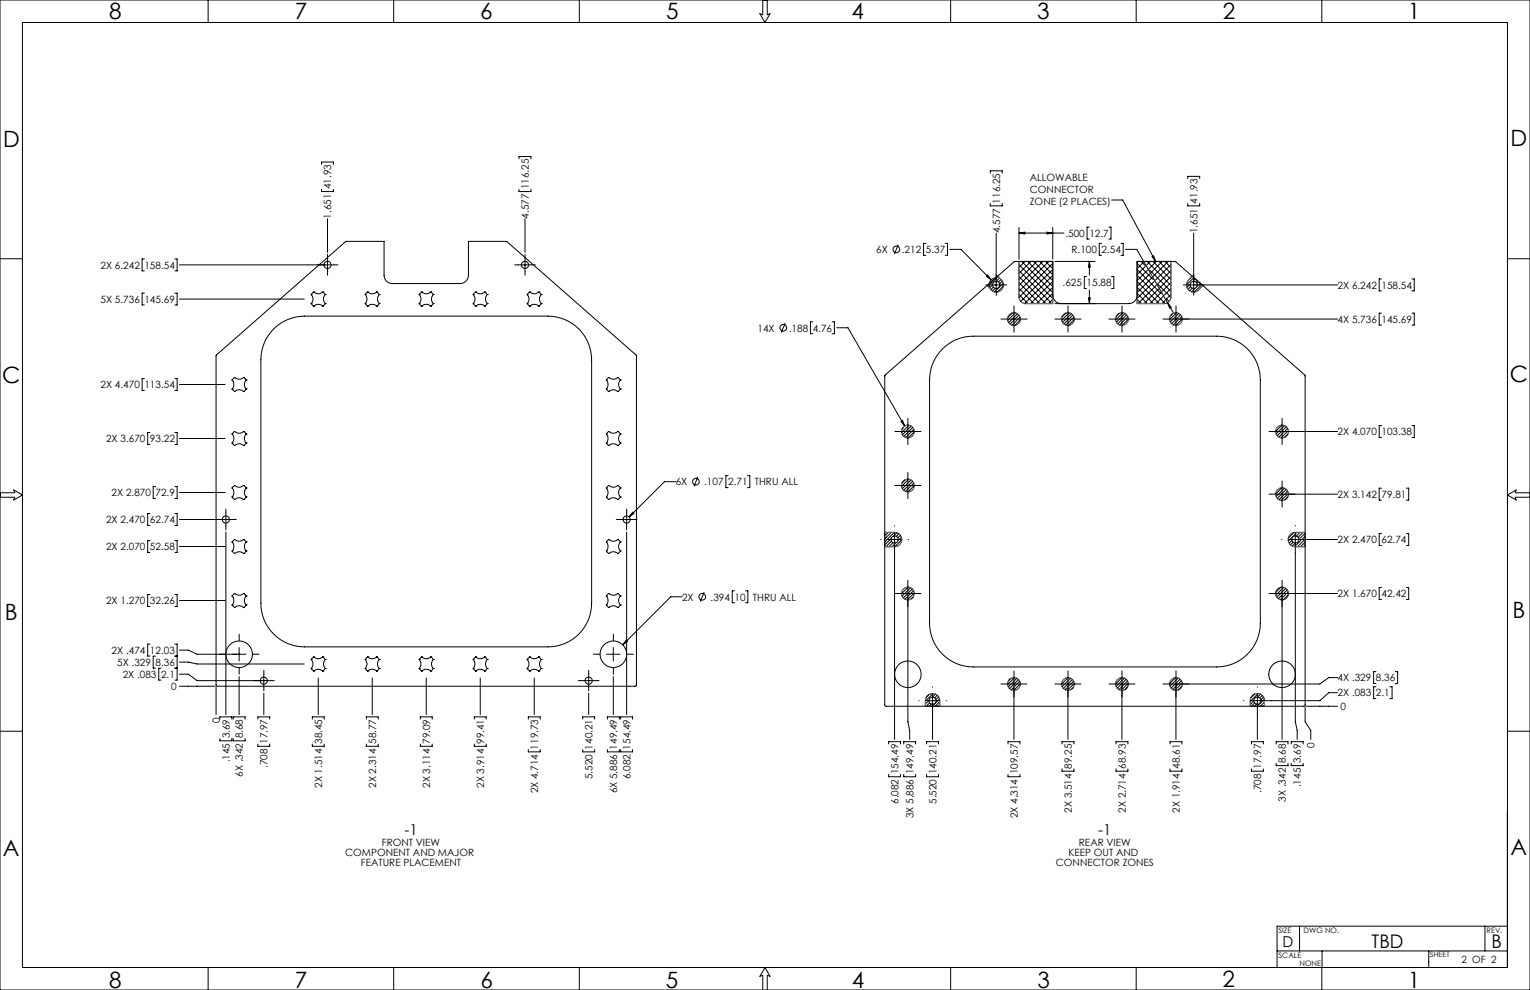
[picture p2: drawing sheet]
<svg xmlns="http://www.w3.org/2000/svg" width="864mm" height="559mm" viewBox="0 0 864 559" stroke-linecap="round" stroke-linejoin="round" font-family="sans-serif">
<g fill="none" stroke="#000" stroke-width=".56">
<path d="M117 0v13M222 0v13M327 0v13M431 0v8h-2l3 5 3-5h-2v-8M537 0v13M641 0v13M746 0v13M0 0h864v559h-864zM13 13h838v533h-838zM182 93v-2h6v2M293 90v-2h7v2M559 98v-2h7v2"/>
<path d="M182 107v1h6v-1M293 107v1h7v-1M559 115v1h7v-1M627 113h7l18 35M670 101v-1h7v1M670 115v1h7v-1M185 124v18M296 124v18M507 138l-2 5M523 137h-2v7h2M534 137h1v7h-1M562 132v33"/>
<path d="M575 128v18M575 132h26M575 132l3-1v1zM591 131l3 1h-3zM594 128v18M615 128h-1v7h1M622 137h-2v7h2M626 128h1v7h-1M633 137h1v7h-1M674 132v33M0 146h13M81 146h-1v7h1"/>
<path d="M99 146h1v7h-1M185 146v7M189 150h-88M293 150h7M296 146v7M536 141h6l17 17M557 155l2 3-2-2zM562 158l-4 4M562 157a4 4 0 0 0-3 5M563 156l2 2a4 4 0 0 1 0 6 4 4 0 0 1-6-1M563 156v1M564 157l-1 1"/>
<path d="M565 158l-1 1M566 159l-2 1M566 160l-5 5M575 148v20a4 4 0 0 0 4 3h15v-23h-22l-73 64 1 186 236 1 1-1v-186l-73-64h-22v23h15a4 4 0 0 0 4-3v-20M575 160l12 11M575 156l15 15M575 153l19 18M575 149l19 19M577 148l17 17M579 148l-4 3M580 148l14 14M582 148l-7 6"/>
<path d="M583 148l11 10M585 148l-10 10M587 148l7 7M589 148l-14 13M590 148l4 4M592 148l-17 16M594 148h.1M594 155l-16 16M594 159l-12 12M594 149l-19 19M594 152l-18 18M595 148h23"/>
<path d="M613 156h-1v7h1M615 148v7M615 148v3h-1zM627 156h2v7h-2M635 141h7l20 35M642 159l12 12M642 155l16 16M642 152l13 14M642 149l9 9M643 148h-1M644 148l2 2M645 148l-3 4"/>
<path d="M647 150l-5 5M647 148l14 13M648 152l-6 6M649 152l12 12M649 155l-7 7M649 148l-2 2M650 157l-8 8M650 145l1-1 1 4zM651 148l10 10M651 159l-9 9M653 148l-4 4M654 148l7 6"/>
<path d="M656 148l-6 6M658 148l3 3M659 148l-8 8M661 148h.1M661 149l-9 9M661 153l-8 7M661 156l-6 6M661 160l-5 5M673 156l-2 2a4 4 0 0 0 0 6 4 4 0 0 0 6-1l2-2M673 156l-2 2M673 157l-3 4M675 157l-1 1"/>
<path d="M676 158l-1 1M677 159l-1 1M677 160h.1M780 157h-2v7h2M797 157h1v7h-1M851 146h13M81 165h-1v7h1M99 165h1v7h-1M101 169h71M176 171l1 2M176 171h.1M176 166a4 4 0 0 1 0 5"/>
<path d="M176 166h.1M177 173a4 4 0 0 1 5 0M177 173h.1M177 165l-1 1M177 165h.1M177 165a4 4 0 0 0 5 0M182 173h.1M182 165h.1M182 165l2 1M184 171h.1M184 171l-2 2M184 166h.1"/>
<path d="M184 166a4 4 0 0 0 0 5M206 171l2 2M206 171h.1M206 166a4 4 0 0 1 0 5M206 166h.1M208 173a4 4 0 0 1 5 0M208 173h.1M208 165l-2 1M208 165h.1M208 165a4 4 0 0 0 5 0M213 173h.1M213 165h.1"/>
<path d="M213 165l1 1M214 171h.1M214 171l-1 2M214 166h.1M214 166a4 4 0 0 0 0 5M237 171l1 2M237 171h.1M237 166a4 4 0 0 1 0 5M237 166h.1M238 173a4 4 0 0 1 5 0M238 173h.1M238 165l-1 1"/>
<path d="M238 165h.1M238 165a4 4 0 0 0 5 0M243 173h.1M243 165h.1M243 165l2 1M245 171h.1M245 171l-2 2M245 166h.1M245 166a4 4 0 0 0 0 5M267 171l2 2M267 171h.1M267 166a4 4 0 0 1 0 5"/>
<path d="M267 166h.1M269 173a4 4 0 0 1 5 0M269 173h.1M269 165l-2 1M269 165h.1M269 165a4 4 0 0 0 5 0M274 173h.1M274 165h.1M274 165l1 1M275 171h.1M275 171l-1 2M275 166h.1"/>
<path d="M275 166a4 4 0 0 0 0 5M298 171l1 2M298 171h.1M298 166a4 4 0 0 1 0 5M298 166h.1M299 173a4 4 0 0 1 5 0M299 173h.1M299 165l-1 1M299 165h.1M299 165a4 4 0 0 0 5 0M304 173h.1M304 165h.1"/>
<path d="M304 165l2 1M306 171h.1M306 171l-2 2M306 166h.1M306 166a4 4 0 0 0 0 5M557 161l2 2M558 161h8M560 161l-2 2M561 162l-2 1M562 163l-2 1M566 162l-3 3M571 177l-2 2"/>
<path d="M572 176v8M573 177l-4 4M574 177l-5 5M575 178l-5 5M575 166l5 5M575 163l9 8M576 179l-5 5M594 162l-9 9M594 166l-6 5M594 169l-2 2M594 167a5 5 0 0 0 5 4M602 177l-3 2"/>
<path d="M603 176v8M603 177l-4 4M605 177l-5 5M606 178l-5 5M606 179l-4 4M614 168h1v3zM615 164v7M632 177l-2 2M633 176v8M634 177l-4 4M635 177l-5 5M636 178l-5 5"/>
<path d="M637 179l-5 4M642 169l2 2M642 166l6 5M642 162l9 9M642 167a5 5 0 0 1-5 4h-42M653 161l-11 10M654 160l7 8M654 163l-8 8M655 165l-6 6M656 167l-4 4M658 170l-2 1M658 168l2 2"/>
<path d="M659 171l2 2-1 1zM661 163l-4 4M661 166l-3 3M662 177l-1 1M664 176v8M664 177l-4 3M665 177l-4 5M666 178l-5 5M667 179l-1 1M670 161h85M672 160l-2 2M672 162l-1 1"/>
<path d="M673 163l-2 1M675 163l-2 2M676 161v1M678 161l-4 4M780 177h-2v6h2M797 177h1v6h-1M154 186a25 25 0 0 1 18-8h137a25 25 0 0 1 25 25v137a25 25 0 0 1-25 25h-137a25 25 0 0 1-25-25v-137a25 25 0 0 1 7-17zM443 182l-2 6M459 182h-2v6h2M470 182h1v6h-1M472 185h7l32 55M532 197a25 25 0 0 1 17-7h138a25 25 0 0 1 24 24v138a25 25 0 0 1-24 24h-138a25 25 0 0 1-24-24v-138a25 25 0 0 1 7-17z"/>
<path d="M569 180h7M576 181l-3 3M599 180h8M606 180l-3 4M629 180h8M637 180l-4 4M665 181l-3 2M667 181l-3 3M755 180h-95M81 214h-1v6h1M99 214h1v6h-1M101 217h26"/>
<path d="M122 200l73-64h22v19a5 5 0 0 0 5 5h38a5 5 0 0 0 4-5v-19h22l73 65v186h-237zM131 220l1 1M131 220h.1M131 214a4 4 0 0 1 0 6M131 214h.1M132 213l-1 1M132 213h.1M132 213a4 4 0 0 0 6 0M138 213h.1M138 213l1 1M139 220h.1M139 220l-1 1"/>
<path d="M139 214h.1M139 214a4 4 0 0 0 0 6M342 214h.1M342 220l2 1M342 220h.1M342 214a4 4 0 0 1 0 6M344 213l-2 1M344 213h.1M344 213a4 4 0 0 0 5 0M349 213h.1M349 213l1 1M350 214h.1"/>
<path d="M350 214a4 4 0 0 0 0 6M350 220h.1M350 220l-1 1M132 221h.1M132 221a4 4 0 0 1 6 0M138 221h.1M344 221h.1M344 221a4 4 0 0 1 5 0M349 221h.1M509 238v-1l2 3zM512 240v7M724 240l-4 3"/>
<path d="M724 240v7M85 244h-2v7h2M99 244h1v7h-1M101 248h26M131 250l1 1M131 250h.1M131 245a4 4 0 0 1 0 5M131 245h.1M132 244l-1 1M132 244h.1M132 251h.1M132 251a4 4 0 0 1 6 0"/>
<path d="M132 244a4 4 0 0 0 6 0M138 251h.1M138 244h.1M138 244l1 1M139 250h.1M139 250l-1 1M139 245h.1M139 245a4 4 0 0 0 0 5M342 245h.1M342 250l2 1M342 250h.1M342 245a4 4 0 0 1 0 5"/>
<path d="M344 244l-2 1M344 244h.1M344 251h.1M344 244a4 4 0 0 0 5 0M344 251a4 4 0 0 1 5 0M349 244h.1M349 251h.1M349 244l1 1M350 245h.1M350 245a4 4 0 0 0 0 5M350 250h.1M350 250l-1 1"/>
<path d="M509 244h7M510 241l-1 1M513 240l-4 4M514 240l-5 5M515 241l-5 5M516 242l-5 5M516 244l-3 3M725 244l-3 3M725 240l-5 5M726 241l-5 5M726 244l-3 3M727 242l-1 1"/>
<path d="M727 245l-2 2M755 244h-35M780 240h-2v7h2M797 240h1v7h-1M0 278h8v-2l5 3-5 3v-1h-8M88 275h-2v6h2M99 275h1v6h-1M101 278h26M131 275a4 4 0 0 1 0 6M131 275h.1M132 274l-1 1M132 274h.1"/>
<path d="M132 274a4 4 0 0 0 6 0M138 274l1 1M138 274h.1M139 275h.1M139 275a4 4 0 0 0 0 6M342 275h.1M342 275a4 4 0 0 1 0 6M344 274l-2 1M344 274h.1M344 274a4 4 0 0 0 5 0M349 274h.1M349 274l1 1"/>
<path d="M350 275h.1M350 275a4 4 0 0 0 0 6M381 272h-6l-20 20M394 269l-2 6M411 268h-1v7h1M422 268h1v7h-1M509 274h7M511 271l-2 1M512 270v8M513 271l-4 3M514 271l-5 5M515 272l-5 5"/>
<path d="M516 273l-5 4M516 274l-4 4M720 279h35M724 275l-4 4M724 275v8M725 279l-3 3M725 276l-5 4M726 276l-5 5M726 279l-3 3M727 277l-1 1M780 276h-2v6h2M794 276h1v6h-1"/>
<path d="M864 278h-9l1-2-5 3 5 3-1-1h9M85 290h-2v7h2M99 290h1v7h-1M127 289v8M131 281l1 1M131 281h.1M131 293h-30M132 282h.1M132 282a4 4 0 0 1 6 0M138 282h.1M139 281h.1M139 281l-1 1"/>
<path d="M342 281l2 1M342 281h.1M344 282h.1M344 282a4 4 0 0 1 5 0M349 282h.1M350 293h8M350 281h.1M350 281l-1 1M354 289v8M357 289l1 1-3 2zM727 280l-2 2M85 305h-2v7h2"/>
<path d="M99 305h1v7h-1M101 308h26M127 300v103M131 311l1 1M131 311h.1M131 306a4 4 0 0 1 0 5M131 306h.1M132 304l-1 2M132 312h.1M132 304h.1M132 312a4 4 0 0 1 6 0M132 304a4 4 0 0 0 6 0"/>
<path d="M138 312h.1M138 304h.1M138 304l1 2M139 311h.1M139 311l-1 1M139 306h.1M139 306a4 4 0 0 0 0 5M342 306h.1M342 311l2 1M342 311h.1M342 306a4 4 0 0 1 0 5M344 304l-2 2"/>
<path d="M344 312h.1M344 304h.1M344 304a4 4 0 0 0 5 0M344 312a4 4 0 0 1 5 0M349 312h.1M349 304h.1M349 304l1 2M350 306h.1M350 306a4 4 0 0 0 0 5M350 311h.1M350 311l-1 1M354 300v103"/>
<path d="M499 300h6a4 4 0 0 1 4 5 4 4 0 0 1-4 4h-6M500 300l-1 1M501 305h8M501 300l-2 3M503 304l-4 4M503 300l-4 4M503 306l-3 3M504 306l-2 3M504 308l-1 1M505 300l-6 6M505 301v116M506 306l-1 1"/>
<path d="M506 301l-2 2M507 301l-1 2M508 302l-1 2M509 303l-2 2M509 305l-4 3M729 305l-1 2M730 306l-2 2M730 301l-3 3M731 307l-2 1M731 301v106l1 5v5M732 300l-5 5M734 300l-2 3"/>
<path d="M734 305l-2 3M735 300l-2 3M736 305l-4 4M737 300h-6a4 4 0 0 0-4 5 4 4 0 0 0 4 4h6M737 301l-3 3M737 303l-2 1M737 306l-3 3M737 308l-1 1M755 305h-28M780 301h-2v7h2M794 301h1v7h-1M85 336h-2v6h2"/>
<path d="M99 336h1v6h-1M101 339h26M131 336a4 4 0 0 1 0 5M131 336h.1M132 335l-1 1M132 335h.1M132 335a4 4 0 0 0 6 0M138 335l1 1M138 335h.1M139 336h.1M139 336a4 4 0 0 0 0 5M342 336h.1"/>
<path d="M342 336a4 4 0 0 1 0 5M344 335l-2 1M344 335h.1M344 335a4 4 0 0 0 5 0M349 335h.1M349 335l1 1M350 336h.1M350 336a4 4 0 0 0 0 5M385 337h-6l-27 27M397 334l-2 6M415 333h-2v7h2M421 333h1v7h-1"/>
<path d="M509 335h7M512 337l-1 1M512 331v76l1 5v5M513 331l-4 4M514 332l-5 4M515 332l-5 6M515 337l-1 1M516 333l-3 3M516 335l-3 3M723 332l-3 2M723 336l-1 2M723 338h.1"/>
<path d="M724 331v86M725 332l-5 4M726 336l-2 1M726 332l-5 5M727 333l-4 3M727 334v1M727 336l-3 3M755 335h-35M780 332h-2v6h2M794 332h1v6h-1M131 341l1 2M131 341h.1"/>
<path d="M132 343h.1M132 343a4 4 0 0 1 6 0M138 343h.1M139 341h.1M139 341l-1 2M342 341l2 2M342 341h.1M344 343h.1M344 343a4 4 0 0 1 5 0M349 343h.1M350 341h.1M350 341l-1 2"/>
<path d="M85 364h-2v6h2M88 370h-2v7h2M91 377h-1v7h1M99 377h1M99 364h1v20h-1M99 370h1M101 367h5l5 2h28M101 374h5l5 1h61M135 365v8M176 377l1 2M176 377h.1M176 372a4 4 0 0 1 0 5"/>
<path d="M176 372h.1M177 379a4 4 0 0 1 5 0M177 379h.1M177 371l-1 1M177 371h.1M177 371a4 4 0 0 0 5 0M182 379h.1M182 371h.1M182 371l2 1M184 377h.1M184 377l-2 2M184 372h.1"/>
<path d="M184 372a4 4 0 0 0 0 5M206 377l2 2M206 377h.1M206 372a4 4 0 0 1 0 5M206 372h.1M208 379a4 4 0 0 1 5 0M208 379h.1M208 371a4 4 0 0 0 5 0M208 371l-2 1M208 371h.1M213 379h.1M213 371h.1"/>
<path d="M213 371l1 1M214 377h.1M214 377l-1 2M214 372h.1M214 372a4 4 0 0 0 0 5M237 377l1 2M237 377h.1M237 372a4 4 0 0 1 0 5M237 372h.1M238 379a4 4 0 0 1 5 0M238 379h.1M238 371a4 4 0 0 0 5 0"/>
<path d="M238 371l-1 1M238 371h.1M243 379h.1M243 371h.1M243 371l2 1M245 377h.1M245 377l-2 2M245 372h.1M245 372a4 4 0 0 0 0 5M267 377l2 2M267 377h.1M267 372a4 4 0 0 1 0 5"/>
<path d="M267 372h.1M269 379a4 4 0 0 1 5 0M269 379h.1M269 371h.1M269 371l-2 1M269 371a4 4 0 0 0 5 0M274 379h.1M274 371h.1M274 371l1 1M275 377h.1M275 377l-1 2M275 372h.1"/>
<path d="M275 372a4 4 0 0 0 0 5M298 377l1 2M298 377h.1M298 372a4 4 0 0 1 0 5M298 372h.1M299 379a4 4 0 0 1 5 0M299 379h.1M299 371h.1M299 371l-1 1M299 371a4 4 0 0 0 5 0M304 379h.1M304 371h.1"/>
<path d="M304 371l2 1M306 377h.1M306 377l-2 2M306 372h.1M306 372a4 4 0 0 0 0 5M342 369h8M346 365v8M353 361l1 1-2 2zM777 379h-2v7h2M788 379h1v7h-1M101 381h5l5 3h42M101 387h20"/>
<path d="M122 388v15M135 382v21M149 380v8M149 391v12M180 383v20M210 383v20M241 383v20M271 383v20M302 383v20M328 384h8M332 380v8M332 391v12"/>
<path d="M346 382v21M522 399v-4a4 4 0 0 1 4-4 4 4 0 0 1 4 4v4M523 395h7M524 395l-2 2M524 392l-1 2M525 397l-2 2M526 397l-1 2M526 392v25M527 391l-5 5M528 392l-2 1M529 392l-1 2M530 393l-2 2"/>
<path d="M530 395l-3 3M530 396l-2 3M530 398v1M569 386h7M570 383l-1 1M572 388l-1 1M572 382v35M573 383l-4 3M574 383l-5 5M575 384l-5 5M576 385l-3 2M576 386l-3 3"/>
<path d="M599 386h8M602 388l-1 1M603 382v35M603 383l-4 3M604 383l-4 5M605 384l-5 5M606 388l-1 1M606 384l-3 3M606 386l-3 3M629 386h8M633 388l-1 1M633 383l-3 3"/>
<path d="M633 382v35M635 383l-5 4M636 383l-5 5M636 384l-3 3M636 388l-1 1M637 386l-3 3M663 388l-1 1M663 390h.1M664 383l-4 3M664 382v35M665 383l-5 4M665 386l-1 1"/>
<path d="M666 383l-5 5M666 387l-2 2M667 384l-1 2M667 387l-2 2M667 386h.1M706 399v-4a4 4 0 0 1 4-4 4 4 0 0 1 4 4v4M708 396l-2 2M708 392l-2 2M708 397l-2 2M709 397l-1 2M710 392v25M710 391l-4 5"/>
<path d="M711 392l-1 1M712 396l-2 2M712 393l-1 1M713 393l-1 2M714 395h-1M714 396l-3 3M714 398l-1 1M737 399v8l3 5v5M737 399h18M755 391h-5l-5 4h-39M755 382h-5l-5 4h-85M777 388h-2v6h2"/>
<path d="M784 388h2v6h-2M0 413h13M124 406v-1h7v1M124 417v1h7v-1M132 417v1h6v-1M132 406v-1h6v1M146 406v-1h6v1M146 420v1h6v-1M176 406v-1h7v1M176 420v1h7v-1M207 406v-1h6v1M207 420v1h6v-1"/>
<path d="M237 406v-1h7v1M237 420v1h7v-1M268 406v-1h6v1M268 420v1h6v-1M298 406v-1h7v1M329 406v-1h7v1M343 406v-1h7v1M350 406v-1h7v1M502 420v-1h6v1M510 420v-1h7v1M523 420v-1h7v1M569 420v-1h7v1"/>
<path d="M599 420v-1h7v1M630 420v-1h7v1M660 420v-1h7v1M706 420v-1h7v1M720 420v-1h7v1M729 420v-1h7v1M851 413h13M298 423v1h7v-1M329 423v1h7v-1M343 423v1h7v-1M350 423v1h7v-1M502 437v1h6v-1"/>
<path d="M510 437v1h7v-1M523 437v1h7v-1M569 437v1h7v-1M599 434v1h7v-1M630 434v1h7v-1M660 434v1h7v-1M706 434v1h7v-1M720 431v1h7v-1M729 431v1h7v-1M721 537h130M734 523v14M746 537v9"/>
<path d="M806 537v9M838 523v14M851 523h-130v23M117 546v13M222 546v13M327 546v13M431 559v-9l-2 1 3-5 3 5-2-1v9M537 546v13M641 546v13M746 546v13"/>
<circle cx="185" cy="150" r="2"/>
<circle cx="296" cy="150" r="2"/>
<circle cx="506" cy="141" r="1.9"/>
<circle cx="562" cy="161" r="2"/>
<circle cx="674" cy="161" r="2"/>
<circle cx="442" cy="185" r="1.9"/>
<circle cx="572" cy="180" r="4"/>
<circle cx="603" cy="180" r="4"/>
<circle cx="633" cy="180" r="4"/>
<circle cx="664" cy="180" r="4"/>
<circle cx="512" cy="244" r="4"/>
<circle cx="724" cy="244" r="4"/>
<circle cx="393" cy="272" r="1.9"/>
<circle cx="512" cy="274" r="4"/>
<circle cx="724" cy="279" r="4"/>
<circle cx="127" cy="293" r="2"/>
<circle cx="354" cy="293" r="2"/>
<circle cx="505" cy="305" r="2"/>
<circle cx="731" cy="305" r="2"/>
<circle cx="396" cy="337" r="1.9"/>
<circle cx="512" cy="335" r="4"/>
<circle cx="724" cy="335" r="4"/>
<circle cx="135" cy="369" r="8"/>
<circle cx="346" cy="369" r="8"/>
<circle cx="149" cy="384" r="2"/>
<circle cx="332" cy="384" r="2"/>
<circle cx="512" cy="381" r="8"/>
<circle cx="526" cy="395" r="2"/>
<circle cx="572" cy="386" r="4"/>
<circle cx="603" cy="386" r="4"/>
<circle cx="633" cy="386" r="4"/>
<circle cx="664" cy="386" r="4"/>
<circle cx="710" cy="395" r="2"/>
<circle cx="724" cy="381" r="8"/>
</g>
<g fill="none" stroke="#808080" stroke-width=".56">
<path d="M575 148h19v23h-15a4 4 0 0 1-4-3zM642 148h19v20a4 4 0 0 1-4 3h-15zM673 156l6 5-2 2a4 4 0 0 1-6 1 4 4 0 0 1 0-6zM557 161l6-5 2 2a4 4 0 0 1 0 6 4 4 0 0 1-6-1zM499 300h6a4 4 0 0 1 4 5 4 4 0 0 1-4 4h-6zM728 302l3-1 6-1v9h-6a4 4 0 0 1-4-3 4 4 0 0 1 1-4zM523 393a4 4 0 0 1 5-1 4 4 0 0 1 2 3v4h-8v-4zM707 393a4 4 0 0 1 4-1 4 4 0 0 1 3 3v4h-8v-4z"/>
<circle cx="572" cy="180" r="4"/>
<circle cx="603" cy="180" r="4"/>
<circle cx="633" cy="180" r="4"/>
<circle cx="664" cy="180" r="4"/>
<circle cx="512" cy="244" r="4"/>
<circle cx="724" cy="244" r="4"/>
<circle cx="512" cy="274" r="4"/>
<circle cx="724" cy="279" r="4"/>
<circle cx="512" cy="335" r="4"/>
<circle cx="724" cy="335" r="4"/>
<circle cx="572" cy="386" r="4"/>
<circle cx="603" cy="386" r="4"/>
<circle cx="633" cy="386" r="4"/>
<circle cx="664" cy="386" r="4"/>
</g>
<g fill="none" stroke="#000" stroke-width=".56" stroke-dasharray="15.2 1.3 1.3 1.3">
<path d="M181 150h-2M185 146v-2M185 153v2M189 150h2M293 150h-2M296 146v-2M296 153v2M300 150h2M562 157v-2M674 157v-2M559 161h-3M562 165v2"/>
<path d="M566 161h2M572 176v-3M603 176v-3M633 176v-3M664 176v-3M670 161h-2M674 165v2M678 161h2M569 180h-4M572 184v3M576 180h4M599 180h-4"/>
<path d="M603 184v3M607 180h3M629 180h-3M633 184v3M637 180h4M660 180h-4M664 184v3M668 180h3M512 240v-4M724 240v-4M509 244h-4M512 247v4"/>
<path d="M516 244h4M720 244h-4M724 247v4M727 244h4M509 274h-4M512 270v-3M512 278v3M516 274h4M720 279h-4M724 275v-3M727 279h4M124 293h-2"/>
<path d="M128 289v-2M128 297v2M131 293h2M350 293h-2M354 289v-2M354 297v2M358 293h2M505 297h.1M724 283v3M731 297h.1M497 305h.1M505 312h.1"/>
<path d="M513 305h.1M724 305h-1M731 312h.1M739 305h.1M509 335h-4M512 331v-3M512 339v3M516 335h4M720 335h-4M724 331v-3M724 339v3M727 335h4"/>
<path d="M127 369h-3M135 362v-4M135 377v4M143 369h3M339 369h-4M346 362v-4M346 377v4M354 369h4M145 384h-2M149 380v-2M149 388v2M153 384h2"/>
<path d="M328 384h-2M332 380v-2M332 388v2M336 384h2M519 395h.1M526 388h.1M534 395h.1M569 386h-4M572 382v-3M572 390v3M576 386h4M599 386h-4"/>
<path d="M603 382v-3M603 390v3M607 386h3M629 386h-3M633 382v-3M633 390v3M637 386h4M660 386h-4M664 382v-3M664 390v3M668 386h3M702 395h.1"/>
<path d="M710 388h.1M717 395h1M526 403h.1M710 403h.1"/>
</g>
<g fill="#000">
<path d="M650 145l1-1 1 4z"/>
<path d="M509 238l2 2-2-3zM557 155v1l2 2zM575 132l3-1v1zM591 131l3 1h-3zM615 148v3h-1zM614 168h1v3zM659 171l1 3 1-1z"/>
<path d="M357 289l-2 3 3-2zM353 361l-1 3 2-2z"/>
</g>
<g font-size="12.7">
<text x="62" y="11">8</text>
<text x="166" y="11">7</text>
<text x="271" y="11">6</text>
<text x="376" y="11">5</text>
<text x="481" y="11">4</text>
<text x="585" y="11">3</text>
<text x="690" y="11">2</text>
<text x="795" y="11">1</text>
<text x="2" y="83">D</text>
<text x="853" y="82">D</text>
<text x="852" y="216">C</text>
<text x="1" y="216">C</text>
<text x="3" y="350">B</text>
<text x="854" y="349">B</text>
<text x="2" y="483">A</text>
<text x="853" y="482">A</text>
<text x="62" y="558">8</text>
<text x="166" y="558">7</text>
<text x="271" y="558">6</text>
<text x="376" y="557">5</text>
<text x="481" y="558">4</text>
<text x="586" y="558">3</text>
<text x="690" y="557">2</text>
<text x="795" y="558">1</text>
</g>
<g font-size="10.6">
<text x="774" y="535">TBD</text>
<text x="842" y="535">B</text>
</g>
<g font-size="8.5">
<text x="228" y="471">-1</text>
<text x="620" y="471">-1</text>
<text x="724" y="535">D</text>
</g>
<g font-size="5.6">
<text x="187" y="107" transform="rotate(-90 187 107)">41.93</text>
<text x="298" y="107" transform="rotate(-90 298 107)">116.25</text>
<text x="581" y="102">ALLOWABLE</text>
<text x="581" y="109">CONNECTOR</text>
<text x="564" y="115" transform="rotate(-90 564 115)">116.25</text>
<text x="581" y="116">ZONE (2 PLACES)</text>
<text x="676" y="115" transform="rotate(-90 676 115)">41.93</text>
<text x="187" y="123" transform="rotate(-90 187 123)">1.651</text>
<text x="298" y="123" transform="rotate(-90 298 123)">4.577</text>
<text x="564" y="132" transform="rotate(-90 564 132)">4.577</text>
<text x="676" y="132" transform="rotate(-90 676 132)">1.651</text>
<text x="601" y="134">.500</text>
<text x="615" y="134">12.7</text>
<text x="495" y="143">6X</text>
<text x="509" y="143">.212</text>
<text x="523" y="143">5.37</text>
<text x="605" y="143">R.100</text>
<text x="622" y="143">2.54</text>
<text x="57" y="152">2X 6.242</text>
<text x="82" y="152">158.54</text>
<text x="600" y="162">.625</text>
<text x="613" y="162">15.88</text>
<text x="755" y="163">2X 6.242</text>
<text x="780" y="163">158.54</text>
<text x="57" y="171">5X 5.736</text>
<text x="82" y="171">145.69</text>
<text x="755" y="182">4X 5.736</text>
<text x="780" y="182">145.69</text>
<text x="428" y="187">14X</text>
<text x="445" y="187">.188</text>
<text x="459" y="187">4.76</text>
<text x="57" y="219">2X 4.470</text>
<text x="82" y="219">113.54</text>
<text x="755" y="246">2X 4.070</text>
<text x="780" y="246">103.38</text>
<text x="60" y="250">2X 3.670</text>
<text x="85" y="250">93.22</text>
<text x="381" y="274">6X</text>
<text x="397" y="274">.107</text>
<text x="411" y="274">2.71</text>
<text x="426" y="274">THRU ALL</text>
<text x="63" y="280">2X 2.870</text>
<text x="88" y="280">72.9</text>
<text x="755" y="281">2X 3.142</text>
<text x="780" y="281">79.81</text>
<text x="60" y="295">2X 2.470</text>
<text x="85" y="295">62.74</text>
<text x="60" y="311">2X 2.070</text>
<text x="85" y="311">52.58</text>
<text x="755" y="307">2X 2.470</text>
<text x="780" y="307">62.74</text>
<text x="60" y="341">2X 1.270</text>
<text x="85" y="341">32.26</text>
<text x="385" y="339">2X</text>
<text x="401" y="339">.394</text>
<text x="415" y="339">10</text>
<text x="425" y="339">THRU ALL</text>
<text x="755" y="337">2X 1.670</text>
<text x="780" y="337">42.42</text>
<text x="63" y="369">2X .474</text>
<text x="85" y="369">12.03</text>
<text x="66" y="376">5X .329</text>
<text x="88" y="376">8.36</text>
<text x="69" y="383">2X .083</text>
<text x="91" y="383">2.1</text>
<text x="97" y="389">0</text>
<text x="755" y="385">4X .329</text>
<text x="777" y="385">8.36</text>
<text x="755" y="393">2X .083</text>
<text x="777" y="393">2.1</text>
<text x="757" y="401">0</text>
<text x="124" y="408" transform="rotate(-90 124 408)">0</text>
<text x="130" y="417" transform="rotate(-90 130 417)">3.69</text>
<text x="137" y="417" transform="rotate(-90 137 417)">8.68</text>
<text x="151" y="420" transform="rotate(-90 151 420)">17.97</text>
<text x="182" y="420" transform="rotate(-90 182 420)">38.45</text>
<text x="212" y="420" transform="rotate(-90 212 420)">58.77</text>
<text x="243" y="420" transform="rotate(-90 243 420)">79.09</text>
<text x="273" y="420" transform="rotate(-90 273 420)">99.41</text>
<text x="304" y="423" transform="rotate(-90 304 423)">119.73</text>
<text x="334" y="423" transform="rotate(-90 334 423)">140.21</text>
<text x="348" y="423" transform="rotate(-90 348 423)">149.49</text>
<text x="356" y="423" transform="rotate(-90 356 423)">154.49</text>
<text x="742" y="422" transform="rotate(-90 742 422)">0</text>
<text x="130" y="430" transform="rotate(-90 130 430)">.145</text>
<text x="726" y="431" transform="rotate(-90 726 431)">8.68</text>
<text x="734" y="431" transform="rotate(-90 734 431)">3.69</text>
<text x="151" y="433" transform="rotate(-90 151 433)">.708</text>
<text x="507" y="437" transform="rotate(-90 507 437)">154.49</text>
<text x="516" y="437" transform="rotate(-90 516 437)">149.49</text>
<text x="529" y="437" transform="rotate(-90 529 437)">140.21</text>
<text x="574" y="437" transform="rotate(-90 574 437)">109.57</text>
<text x="605" y="434" transform="rotate(-90 605 434)">89.25</text>
<text x="635" y="434" transform="rotate(-90 635 434)">68.93</text>
<text x="666" y="434" transform="rotate(-90 666 434)">48.61</text>
<text x="712" y="434" transform="rotate(-90 712 434)">17.97</text>
<text x="137" y="438" transform="rotate(-90 137 438)">6X .342</text>
<text x="334" y="440" transform="rotate(-90 334 440)">5.520</text>
<text x="356" y="440" transform="rotate(-90 356 440)">6.082</text>
<text x="182" y="445" transform="rotate(-90 182 445)">2X 1.514</text>
<text x="212" y="445" transform="rotate(-90 212 445)">2X 2.314</text>
<text x="243" y="445" transform="rotate(-90 243 445)">2X 3.114</text>
<text x="273" y="445" transform="rotate(-90 273 445)">2X 3.914</text>
<text x="304" y="448" transform="rotate(-90 304 448)">2X 4.714</text>
<text x="348" y="448" transform="rotate(-90 348 448)">6X 5.886</text>
<text x="712" y="448" transform="rotate(-90 712 448)">.708</text>
<text x="734" y="444" transform="rotate(-90 734 444)">.145</text>
<text x="507" y="454" transform="rotate(-90 507 454)">6.082</text>
<text x="529" y="454" transform="rotate(-90 529 454)">5.520</text>
<text x="726" y="452" transform="rotate(-90 726 452)">3X .342</text>
<text x="516" y="462" transform="rotate(-90 516 462)">3X 5.886</text>
<text x="574" y="462" transform="rotate(-90 574 462)">2X 4.314</text>
<text x="605" y="459" transform="rotate(-90 605 459)">2X 3.514</text>
<text x="635" y="459" transform="rotate(-90 635 459)">2X 2.714</text>
<text x="666" y="459" transform="rotate(-90 666 459)">2X 1.914</text>
<text x="216" y="477">FRONT VIEW</text>
<text x="609" y="477">REAR VIEW</text>
<text x="195" y="483">COMPONENT AND MAJOR</text>
<text x="603" y="483">KEEP OUT AND</text>
<text x="204" y="489">FEATURE PLACEMENT</text>
<text x="596" y="489">CONNECTOR ZONES</text>
<text x="825" y="543">2 OF 2</text>
</g>
<g font-size="4.2">
<text x="722" y="526">SIZE</text>
<text x="736" y="526">DWG NO.</text>
<text x="839" y="526">REV.</text>
<text x="722" y="540">SCALE</text>
<text x="733" y="545">NONE</text>
<text x="807" y="540">SHEET</text>
</g>
</svg>
